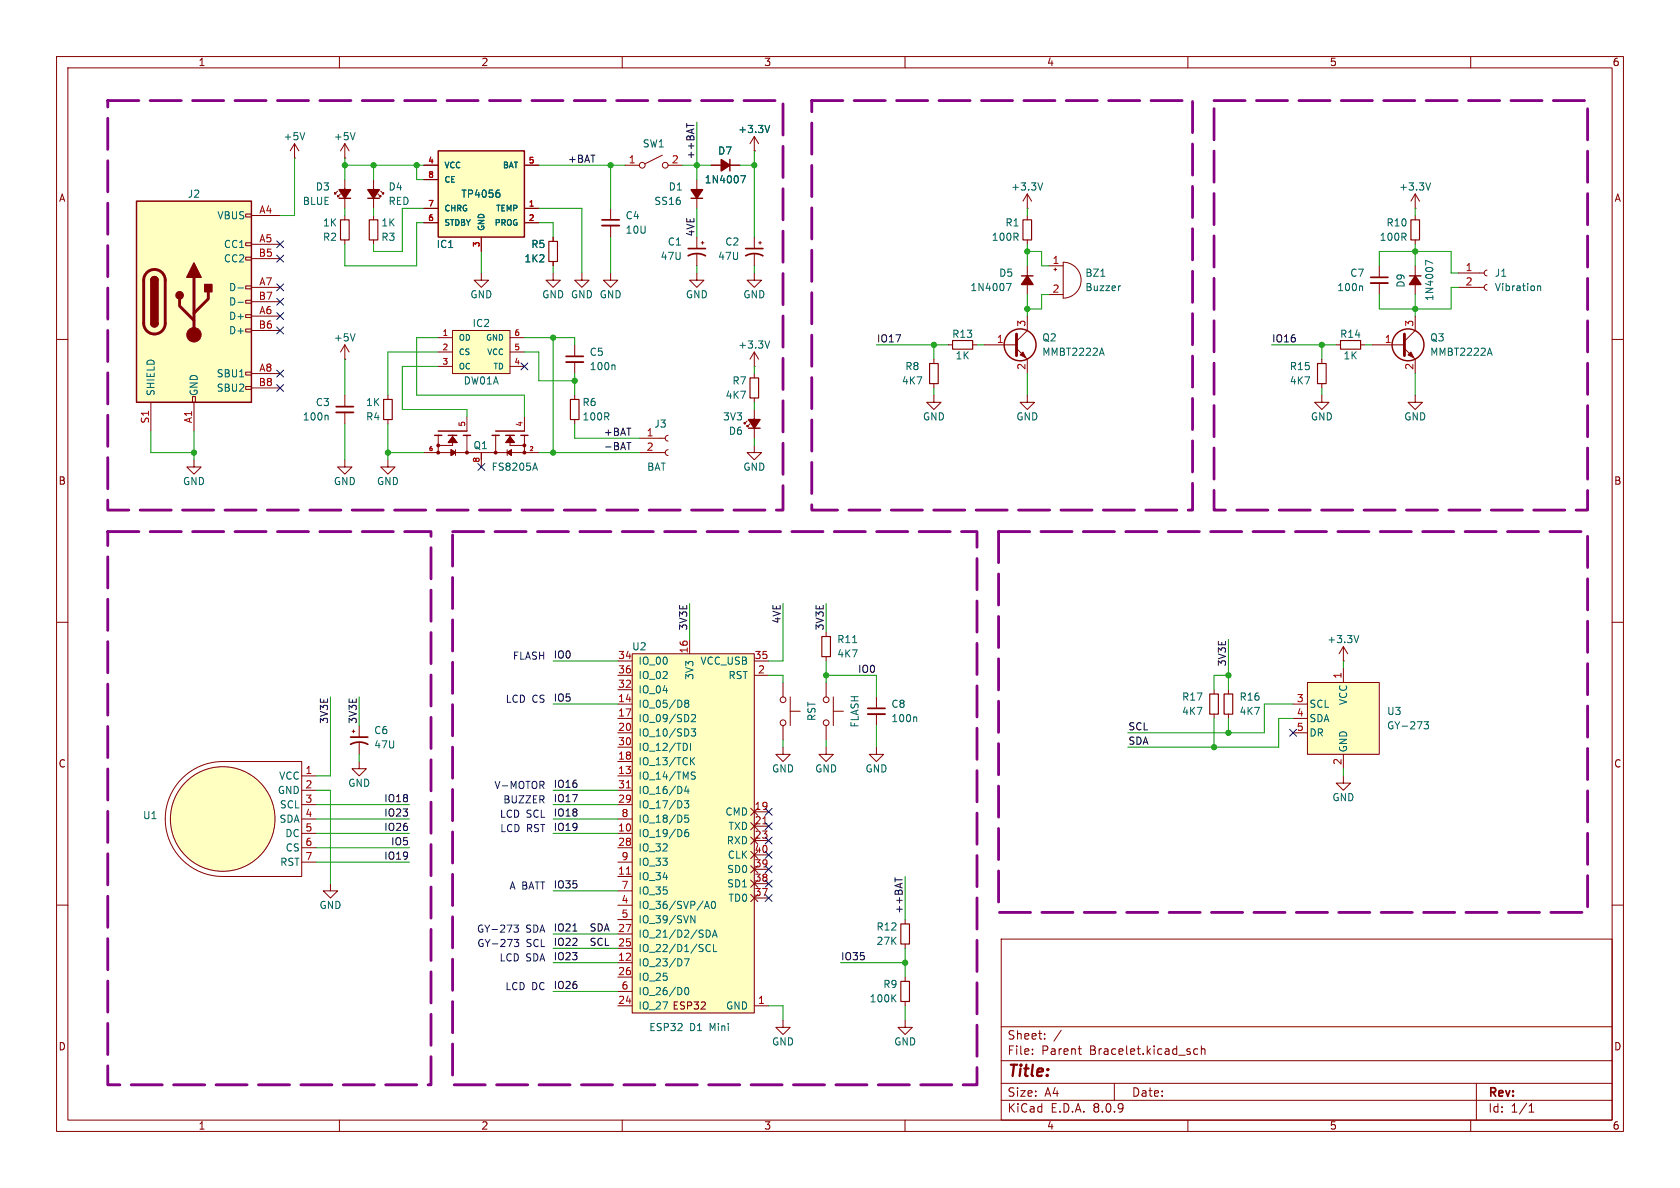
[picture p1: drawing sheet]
<svg xmlns="http://www.w3.org/2000/svg" width="297mm" height="210mm" viewBox="0 0 297 210" stroke-linecap="round" stroke-linejoin="round" font-family="sans-serif">
<g fill="none" stroke="#840000" stroke-width=".18">
<path d="M10 10h277v190h-277zM12 12h273v186h-273zM60 10v2M110 10v2M160 10v2M210 10v2M260 10v2M59.7 33.8l-.5 .5v-.3v.3h.2M60.2 34.3l-.5 .5v-.3v.3h.2M61 31.8v5M66 31.8v5M66.8 34.3l.5 .5v-.3v.3h-.2"/>
<path d="M67.3 33.8l.5 .5v-.3v.3h-.2M97.8 48.3v1.2h1.3l-1.3 1.3-1.3-1.3h1.3M97.8 41.9v.8M97.8 46.2v.8M123.2 41.9v2M123.2 45v2M124 42.9h.5M124.2 42.7v.5M10 60h2M61 63.5h.1M61 61l-.8 1.2M61 61v2.5"/>
<path d="M61 61l.7 1.2M132.1 74.4l-.5 .5v-.2v.2h.2M132.6 74.9l-.5 .5v-.2v.2h.2M133.3 78.7v1.3h1.3l-1.3 1.3-1.2-1.3h1.2M133.3 66v.8M133.3 70.4v.7M133.3 72.4v5.1M165.1 69.9v1.2h-1.3l1.3 1.3 1.3-1.3h-1.3M181.6 69.9v1.2h-1.3l1.3 1.3 1.3-1.3h-1.3M285 60h2M61 81.3v1.3h1.2l-1.2 1.2-1.3-1.2h1.3M10 110h2"/>
<path d="M285 110h2M10 160h2M160 162.6v.7M160 166.9v.7M160 172.7v.8M160 177v.8M177 166h108v32h-108zM285 160h2M60 198v2M110 198v2M160 198v2M177 194.5h108"/>
<path d="M177 191.5h108M177 187.5h108M177 181.5h108M182.5 186.3v.1M182.5 185.5v.1M184.7 183.6v.1M184.7 182.8v.1M187.6 182.1l-1.3 2M190.6 185.4h.6M190.9 186.3l.3 .1M197 191.5v3M210 198v2"/>
<path d="M211.7 185.5l-.4-.1-.3 .3v.4l.2 .2h.5M212.4 185.5l.2-.1 .4 .1v.9M212.4 184.9v1.5M260 198v2M261 191.5v6.5M270.3 196.6h.9M270.3 195.5l.4-.4v1.5"/>
</g>
<path d="M97 42.7h1.6v3.5h-1.6zM132.6 66.8h1.5v3.6h-1.5zM159.3 173.5h1.5v3.5h-1.5zM159.3 163.3h1.5v3.6h-1.5z" fill="none" stroke="#840000" stroke-width=".2"/>
<path d="M62.8 59l-.4 1.3M157.9 176.4l.5 .7M158.4 175.8l-.7 .8" fill="none" stroke="#006464" stroke-width=".18"/>
<path d="M121.7 45.2a3.2 3.2 0 0 1 3 0M121.7 43.9h3" fill="none" stroke="#840000" stroke-width=".3"/>
<path d="M59.9 35.1h2.1M65 35.1h2.1M132.3 75.7h2.1" fill="none" stroke="#840000" stroke-width=".25"/>
<g fill="#840000" stroke="#840000" stroke-width=".25">
<path d="M65 33.5h2.1l-1.1 1.6z"/>
<path d="M132.3 74.2h2.1l-1.1 1.5z"/>
<path d="M59.9 33.5h2.1l-1 1.6z"/>
</g>
<path d="M111.8 115.6h21.5v63.5h-21.5z" fill="#ffffc2"/>
<g fill="none" stroke="#840000" stroke-width=".18">
<path d="M113 77.5h4.6M118.1 79.5l-.3 .2-.2 .3 .2 .4 .3 .1M118.1 77l-.3 .1-.2 .4 .2 .3 .3 .2M68.6 81.3v1.3h-1.3l1.3 1.2 1.2-1.2h-1.2M113 80h4.6M109.2 119.4h2.6M109.2 116.8h2.6M111.8 115.6h21.5v63.5h-21.5zM121.9 113v2.6M133.3 119.4h2.6M133.3 116.8h2.6M32.2 137.6a10.2 10.2 0 0 1 7.2-3h13.9v20.3h-13.9a10.2 10.2 0 0 1-9.4-6.2 10.2 10.2 0 0 1 2.2-11.1z"/>
<path d="M53.3 137.2h2.6M53.3 139.7h2.6M109.2 137.2h2.6M109.2 124.5h2.6M109.2 127h2.6M109.2 134.6h2.6M109.2 129.5h2.6M109.2 132.1h2.6M109.2 139.7h2.6M109.2 121.9h2.6M53.3 147.3h2.6M53.3 149.9h2.6"/>
<path d="M53.3 142.2h2.6M53.3 144.8h2.6M53.3 152.4h2.6M58.4 156.2v1.3h1.3l-1.3 1.3-1.3-1.3h1.3M109.2 147.3h2.6M109.2 154.9h2.6M109.2 149.9h2.6M109.2 142.2h2.6M109.2 157.5h2.6M109.2 144.8h2.6M109.2 152.4h2.6M132.7 142.9l1.3 1.2"/>
<path d="M132.7 145.4l1.3 1.3M132.7 148l1.3 1.2M132.7 158.1l1.3 1.3M132.7 155.6l1.3 1.2M132.7 153l1.3 1.3M132.7 150.5l1.3 1.3M133.3 143.5h2.6M133.3 146.1h2.6M133.3 148.6h2.6M133.3 158.8h2.6M133.3 156.2h2.6M133.3 153.7h2.6"/>
<path d="M133.3 151.1h2.6M134 142.9l-1.3 1.2M134 145.4l-1.3 1.3M134 148l-1.3 1.2M134 158.1l-1.3 1.3M134 155.6l-1.3 1.2M134 153l-1.3 1.3M134 150.5l-1.3 1.3M109.2 177.8h2.6M109.2 160h2.6M109.2 162.6h2.6M109.2 170.2h2.6"/>
<path d="M109.2 167.6h2.6M109.2 172.7h2.6M109.2 165.1h2.6M109.2 175.3h2.6M133.3 177.8h2.6"/>
<circle cx="39.4" cy="144.8" r="9.2"/>
</g>
<g fill="none" stroke="#006464" stroke-width=".18">
<path d="M121.3 131.5l.2 .4-.2 .7M121.3 124.3l-.3-.2 .3-.3h.2l.3 .2-.3 .3M121.3 124.3l-.3 .3 .1 .3 .2 .1h.3l.2-.2v-.2l-.3-.3M121.3 124.3h.2M121.3 138.9l-.3 1h.8M121.6 139.4v.9M122.1 131.4v1.3M122.2 128.8h.8l-.4 .5 .3 .2v.5l-.2 .1-.5-.1M122.2 126.4l.5-.1 .3 .4-.8 .9h.8M122.2 134.5l.6 .7M122.3 137l.5 .2 .1 .3-.2 .2h-.5M122.3 136.5h.6"/>
<path d="M122.8 133.9l-.7 .8M121 141.5h.8l-.5 .5 .4 .2v.5l-.2 .1-.5-.1M121.6 146.6l-.3 .1a.86 .86 0 0 0 0 1.2l.4-.1 .1-.4-.3-.3h-.2l-.3 .3M121.7 144.1h-.6l-.1 .6 .2-.1h.4l.2 .2-.1 .4-.2 .2-.5-.2M125.9 159.5l.2-.2a.68 .68 0 0 1 .4 .7 .68 .68 0 0 1-.4 .6l-.2-.1-.1-.4zM121 169.5h.8l-.5 1.3M121.2 174.6h.1a.68 .68 0 0 1 .5 .6 .68 .68 0 0 1-.5 .6 .84 .84 0 0 1-.1-1.2zM122.1 161.9l.8 1.2v-1.2M124.5 160.6l.5-1.3 .4 1.3M124.7 160.2h.6M124.9 167.9l.3 .3 .4-.1M124.9 164.4a.64 .64 0 0 1 .7 .6 .64 .64 0 0 1-.7 .7"/>
<path d="M125.6 167.1l-.4-.2-.3 .4M125.9 165.7l.5-1.3 .4 1.3M126.1 165.3h.6M126.1 166.9v1.3h.6"/>
</g>
<path d="M110.7 139.3h.8M110.7 154.5h.8M134.9 145.6h.7" fill="none" stroke="#a90000" stroke-width=".18"/>
<circle cx="39.4" cy="144.8" r="9.2" fill="#ffffc2" stroke="#ffffc2" stroke-width=".18"/>
<path d="M24.1 35.6h20.3v35.5h-20.3z" fill="#ffffc2"/>
<g fill="none" stroke="#840000" stroke-width=".18">
<path d="M43.4 37.8h1v.6h-1zM44.4 38.1h5.1M52.1 27.9h.1M52.1 25.4l-.8 1.3M52.1 25.4v2.5M52.1 25.4l.7 1.3M133.3 26.7h.1M133.3 24.1l-.7 1.3M133.3 24.1v2.6M133.3 24.1l.8 1.3M43.4 58.2h1v.5h-1zM43.4 55.6h1v.5h-1z"/>
<path d="M43.4 53.1h1v.5h-1zM43.4 50.5h1v.6h-1zM43.4 45.5h1v.5h-1zM43.4 42.9h1v.5h-1zM44.4 43.2h5.1M44.4 55.9h5.1M44.4 50.8h5.1M44.4 45.7h5.1M44.4 58.4h5.1M44.4 53.3h5.1M26.7 71.1v5.1M34 70.1h.5v1h-.5z"/>
<path d="M34.3 71.1v5.1M43.4 68.3h1v.5h-1zM43.4 65.8h1v.5h-1zM44.4 66h5.1M44.4 68.6h5.1M63.5 134.6v1.3h-1.3l1.3 1.3 1.3-1.3h-1.3"/>
</g>
<path d="M24.1 35.6h20.3v35.5h-20.3zM26.7 57.2a.64 .64 0 0 0 .6 .6 .64 .64 0 0 0 .6-.6M26.7 49.5a.64 .64 0 0 1 .6-.6 .64 .64 0 0 1 .6 .6" fill="none" stroke="#840000" stroke-width=".25"/>
<path d="M26 48.2a1.9 1.9 0 0 1 2-.4 1.9 1.9 0 0 1 1.2 1.7v7.7a1.91 1.91 0 0 1-1.9 1.8 1.91 1.91 0 0 1-1.9-1.8v-7.8l.2-.7zM31.7 52.8v1.3l2.6 2.5M34.3 49v10.2M36.8 51.6v1.2l-2.5 2.6" fill="none" stroke="#840000" stroke-width=".51"/>
<g fill="#840000" stroke="#840000" stroke-width=".25">
<path d="M26.7 57.2h1.2a.64 .64 0 0 1-.6 .6 .64 .64 0 0 1-.6-.6z"/>
<path d="M26.7 49.5h1.2v7.7h-1.2z"/>
<path d="M26.9 49.1a.64 .64 0 0 1 .6-.2 .64 .64 0 0 1 .4 .6h-1.2z"/>
<path d="M34.3 46.5l1.3 2.5h-2.6z"/>
<path d="M36.2 50.3h1.3v1.3h-1.3z"/>
<circle cx="31.7" cy="52.2" r=".63"/>
</g>
<circle cx="34.3" cy="59.2" r="1.27" fill="#840000" stroke="#840000" stroke-width=".18"/>
<path d="M53.9 23.4l-.4 1.3M136.1 22.2l-.5 1.2M42.1 50.9h.9M42.1 53.4h.9" fill="none" stroke="#006464" stroke-width=".18"/>
<g fill="#ffffc2">
<path d="M79.8 79.5l.7 .5-.7 .5z"/>
<path d="M80 77.2l.8 1h-1.6z"/>
</g>
<g fill="none" stroke="#840000" stroke-width=".18">
<path d="M61 38.1v.8M66 38.1v.8M123.2 31.8v5M61 42.4v.8M66 42.4v.8M107.9 48.3v1.2h1.3l-1.3 1.3-1.2-1.3h1.2M123.2 48.3v1.2h1.3l-1.3 1.3-1.3-1.3h1.3M133.3 48.3v1.2h1.3l-1.3 1.3-1.2-1.3h1.2M133.3 41.9v2M133.3 45v2M134.1 42.9h.5M134.4 42.7v.5"/>
<path d="M61 69.9v2M61 72.9v2M68.6 69.9v.7M68.6 74.2v.7M77.5 77v3M79.8 79.5l.7 .5-.7 .5zM80 77.2l.8 1h-1.6zM80 77v1.7h-2.5M80.5 79.5v1M82.5 73.7v2.5M82.5 77v3M87.6 77v3"/>
<path d="M89.7 79.5v1M90.2 77.2l.7 1h-1.5zM90.2 77v1.7h2.5M90.2 77.2l.7 1M92.7 73.7v2.5M92.7 77v3M101.6 61v2M101.6 64v2M101.6 69.9v.7M101.6 74.2v.7M133.3 64.8h.1M133.3 62.2l-.7 1.3"/>
<path d="M133.3 62.2v2.6M133.3 62.2l.8 1.3M74.9 80h20.3M85.1 80v2.6M89.7 80l.7-.5v1zM146 111.8v.7M146 116.1v.7M62.2 129.3h.5M62.5 129v.5M63.5 128.3v2M63.5 131.3v2.1M138.4 180.3v1.3h-1.2l1.2 1.3 1.3-1.3h-1.3"/>
<path d="M160 180.3v1.3h-1.3l1.3 1.3 1.3-1.3h-1.3"/>
</g>
<path d="M122.2 35.1h2M76.8 77h1.3M77.5 76.2h5M79.2 77h1.6M81.9 77h1.3M87 77h1.3M87.6 76.2h5.1M89.4 77h1.5M92.1 77h1.2" fill="none" stroke="#840000" stroke-width=".25"/>
<g fill="#840000" stroke="#840000" stroke-width=".18">
<path d="M90.2 77.2l.7 1h-1.5z"/>
<path d="M89.7 80l.7-.5v1z"/>
<path d="M79.8 79.5l.7 .5-.7 .5z"/>
<path d="M80 77.2l.8 1h-1.6z"/>
<circle cx="82.5" cy="80" r=".25"/>
<circle cx="92.7" cy="80" r=".25"/>
<circle cx="92.7" cy="78.7" r=".25"/>
<circle cx="87.6" cy="80" r=".25"/>
<circle cx="77.5" cy="80" r=".25"/>
<circle cx="77.5" cy="78.7" r=".25"/>
</g>
<path d="M57.8 73.4l.2 .2v.6M108.5 64.5l.2 .2v.7M136.1 60.3l-.5 1.2M94.3 82.8h.6M94.6 81.9l.4 1.2M150.7 113.6h.8" fill="none" stroke="#006464" stroke-width=".18"/>
<path d="M131.8 45.2a3.2 3.2 0 0 1 3.1 0M131.8 43.9h3.1M59.4 71.9h3.1M100.1 63h3M62 131.6a3.2 3.2 0 0 1 3 0M62 130.3h3" fill="none" stroke="#840000" stroke-width=".3"/>
<path d="M60.2 38.9h1.5v3.5h-1.5zM65.3 38.9h1.5v3.5h-1.5zM67.8 70.6h1.5v3.6h-1.5zM100.8 70.6h1.6v3.6h-1.6zM145.3 112.5h1.5v3.6h-1.5z" fill="none" stroke="#840000" stroke-width=".2"/>
<path d="M59.4 72.9h3.1M100.1 64h3" fill="none" stroke="#840000" stroke-width=".33"/>
<path d="M122.2 33.5h2l-1 1.6z" fill="#840000" stroke="#840000" stroke-width=".25"/>
<path d="M80 58.4h10.2v7.6h-10.2z" fill="#ffffc2"/>
<path d="M77.5 59.7h2.5M80 58.4h10.2v7.6h-10.2zM85.1 48.3v1.2h1.3l-1.3 1.3-1.3-1.3h1.3M90.2 59.7h2.5M102.9 48.3v1.2h1.2l-1.2 1.3-1.3-1.3h1.3M77.5 62.2h2.5M77.5 64.8h2.5M90.2 62.2h2.5M90.2 64.8h2.5" fill="none" stroke="#840000" stroke-width=".18"/>
<path d="M77.5 26.7h15.2v15.2h-15.2z" fill="#ffffc2"/>
<g fill="none" stroke="#840000" stroke-width=".25">
<path d="M77.5 26.7h15.2v15.2h-15.2zM129 28.2v2M180.6 48.8h2M249.2 48.8h2"/>
<circle cx="180.3" cy="61" r="2.82"/>
<circle cx="248.9" cy="61" r="2.82"/>
</g>
<g fill="none" stroke="#840000" stroke-width=".18">
<path d="M61 27.9h.1M61 25.4l-.8 1.3M61 25.4v2.5M61 25.4l.7 1.3M74.9 36.8h2.6M74.9 39.4h2.6M74.9 29.2h2.6M74.9 31.8h2.6M92.7 36.8h2.5M92.7 39.4h2.5M92.7 29.2h2.5M107.9 36.8v2.1"/>
<path d="M107.9 39.9v2M110.5 29.2h2.5M117.1 27.4l-3.1 1.6M118.1 29.2h2.5M125.7 29.2h5.1M181.6 36.8h.1M181.6 34.3l-.8 1.3M181.6 34.3v2.5M181.6 38.1v.8M181.6 34.3l.8 1.3M250.2 36.8h.1M250.2 34.3l-.8 1.3"/>
<path d="M250.2 34.3v2.5M250.2 38.1v.8M250.2 34.3l.8 1.3M85.1 41.9v2.6M181.6 42.4v.8M181.6 47v5.1M181.6 55.9v2.5l-1.9 1.9M185.4 47h2.6M185.4 52.1h2.6M186.3 47.6h.5M186.6 47.4v.5M188 46.4a3.2 3.2 0 0 1 3.1 3.1 3.2 3.2 0 0 1-3.1 3.2z"/>
<path d="M243.8 47v2M243.8 50v2.1M250.2 42.4v.8M250.2 47v5.1M250.2 55.9v2.5l-1.9 1.9M257.8 50.8h4.6M257.8 48.3h4.6M262.9 50.3l-.4 .1-.1 .4 .1 .4 .4 .1M262.9 47.8l-.4 .1-.1 .4 .1 .3 .4 .2M165.1 63.5v.8M165.1 67.8v.8M167.6 61h.8"/>
<path d="M172 61h.7M174 61h5.7M179.7 61.6l1.9 1.9v2.5M233.7 69.9v1.2h-1.3l1.3 1.3 1.2-1.3h-1.2M233.7 63.5v.8M233.7 67.8v.8M236.2 61h.8M240.5 61h.8M242.6 61h5.7M248.3 61.6l1.9 1.9v2.5M250.2 69.9v1.2h-1.3l1.3 1.3 1.3-1.3h-1.3M34.3 81.3v1.3h1.3l-1.3 1.2-1.3-1.2h1.3"/>
<path d="M237.5 116.8h.1M237.5 114.3l-.8 1.3M237.5 114.3v2.5M237.5 114.3l.8 1.3M138.4 132.1v1.3h-1.2l1.2 1.2 1.3-1.2h-1.3M138.4 120.7v2.5M138.4 128.3v2.5M139.7 125.7h1.8M139.7 123.2v5.1M146 132.1v1.3h-1.2l1.2 1.2 1.3-1.2h-1.3M146 120.7v2.5M146 128.3v2.5"/>
<path d="M147.3 125.7h1.8M147.3 123.2v5.1M154.9 132.1v1.3h-1.2l1.2 1.2 1.3-1.2h-1.3M154.9 123.2v2M154.9 126.2v2.1M214.6 121.9v.8M214.6 126.2v.8M217.2 121.9v.8M217.2 126.2v.8M237.5 137.2v1.2h-1.3l1.3 1.3 1.3-1.3h-1.3"/>
<circle cx="113.5" cy="29.2" r=".51"/>
<circle cx="117.6" cy="29.2" r=".51"/>
<circle cx="138.4" cy="123.7" r=".51"/>
<circle cx="138.4" cy="127.8" r=".51"/>
<circle cx="146.1" cy="123.7" r=".51"/>
<circle cx="146.1" cy="127.8" r=".51"/>
</g>
<g fill="none" stroke="#006464" stroke-width=".18">
<path d="M62.8 23.4l-.4 1.3M88 33.6h.3M88.1 34.1l.3 .2v.3l-.3 .3M130.9 31.1h.9l-.6 1.2M184.3 32.3l-.4 1.3M252.9 32.3l-.4 1.3M177.9 50.1h.9l-.6 1.3M194.6 48.8h.7M198.1 50.5l-.2 .1M240.7 50.5l.2 .2v.7M253.3 46.6l-1.3-.6v.9M271.8 50.7l.2-.2 .3 .1 .1 .8"/>
<path d="M271.8 50.5v.9M194.5 62.4h.6M194.8 61.5l.4 1.3M263.1 62.4h.6M263.4 61.5l.4 1.3M240.2 112.3l-.4 1.3M161.9 126.7l.2 .2v.7"/>
</g>
<g fill="#840000" stroke="#840000" stroke-width=".25">
<path d="M127.5 28.2l1.5 1-1.5 1z"/>
<path d="M181.6 48.8l1 1.5h-2z"/>
<path d="M250.2 48.8l1 1.5h-2z"/>
</g>
<path d="M106.4 39.9h3.1M242.3 50h3.1M153.4 126.2h3.1" fill="none" stroke="#840000" stroke-width=".33"/>
<path d="M106.4 38.9h3.1M242.3 49h3.1M153.4 125.2h3.1" fill="none" stroke="#840000" stroke-width=".3"/>
<path d="M180.8 38.9h1.6v3.5h-1.6zM249.4 38.9h1.6v3.5h-1.6zM164.3 64.3h1.6v3.5h-1.6zM168.4 60.2h3.6v1.5h-3.6zM232.9 64.3h1.5v3.5h-1.5zM237 60.2h3.5v1.5h-3.5zM213.9 122.7h1.5v3.5h-1.5zM216.4 122.7h1.5v3.5h-1.5z" fill="none" stroke="#840000" stroke-width=".2"/>
<path d="M179.7 59.1v3.8M248.3 59.1v3.8" fill="none" stroke="#840000" stroke-width=".51"/>
<g fill="#840000" stroke="#840000" stroke-width=".18">
<path d="M180.3 62.7l.5-.5 .6 1z"/>
<path d="M248.9 62.7l.5-.5 .5 1z"/>
</g>
<path d="M231.1 120.7h12.7v12.7h-12.7z" fill="#ffffc2"/>
<g fill="none" stroke="#840000" stroke-width=".18">
<path d="M74.9 36.8h2.6M74.9 39.4h2.6M74.9 29.2h2.6M74.9 31.8h2.6M92.7 36.8h2.5M92.7 39.4h2.5M92.7 29.2h2.5M125.7 29.2h1.8M129 29.2h1.8M133.3 26.7h.1M85.1 41.9v2.6M97.8 41.9v.8"/>
<path d="M97.8 46.2v.8M237.5 118.1v2.6M228.6 124.5h2.5M228.6 127h2.5M228.6 129.5h2.5M231.1 120.7h12.7v12.7h-12.7zM237.5 133.4v2.5"/>
</g>
<path d="M88 33.6h.3M88.1 34.1l.3 .2v.3l-.3 .3M130.9 31.1h.9l-.6 1.2M136.1 22.2l-.5 1.2M251.8 127.6h.7l-.4 .5 .4 .1v.5l-.2 .1-.5-.1" fill="none" stroke="#006464" stroke-width=".18"/>
<path d="M121.4 21.8v.7M110.8 78.2h.7M158.2 155.2v.7M101.3 164.6h.7" fill="none" stroke="#0f0f0f" stroke-width=".18"/>
<path d="M90.9 163.5h.7l-.4 .5 .4 .1v.6l-.2 .1-.5-.1M90.9 166.1h.8l-.4 .4 .3 .2v.5l-.1 .1-.6-.1" fill="none" stroke="#0000c2" stroke-width=".18"/>
<path d="M19 17.8h119.4v72.4h-119.4zM143.5 17.8h67.3v72.4h-67.3zM214.6 17.8h66.1v72.4h-66.1zM19 94h57.2v97.8h-57.2zM80 94h92.7v97.8h-92.7zM176.5 94h104.2v67.3h-104.2z" fill="none" stroke="#840084" stroke-width=".5" stroke-dasharray="5.5 2"/>
<g fill="none" stroke="#009600" stroke-width=".18">
<path d="M52.1 27.9v10.2h-2.6M61 29.2h13.9M61 27.9v3.9M61 36.8v1.3M66 29.2v2.6M66 36.8v1.3M73.7 29.2v2.6h1.2M74.9 39.4h-1.2v7.6h-12.7v-3.8M74.9 36.8h-3.8v7.7h-5.1v-1.3M95.2 39.4h2.6v2.5M95.2 29.2h15.3M95.2 36.8h7.7v11.5"/>
<path d="M107.9 29.2v7.6M120.6 29.2h5.1M123.2 21.6v10.2M123.2 36.8v5.1M130.8 29.2h2.5M133.3 26.7v15.2M181.6 36.8v1.3M250.2 36.8v1.3M77.5 59.7h-3.8v10.2h19v3.8M85.1 44.5v3.8M92.7 59.7h8.9v1.3M97.8 47v1.3"/>
<path d="M97.8 59.7v20.3M107.9 41.9v6.4M123.2 47v1.3M133.3 47v1.3M181.6 44.5h2.5v2.5h1.3M181.6 43.2v3.8M181.6 52.1v3.8M185.4 52.1h-1.3v2.5h-2.5M243.8 47v-2.5h12.7v3.8h1.3M250.2 43.2v3.8M250.2 52.1v3.8M257.8 50.8h-1.3v3.8h-12.7v-2.5"/>
<path d="M26.7 76.2v3.8h7.6M34.3 76.2v5.1M61 63.5v6.4M61 74.9v6.4M68.6 74.9v6.4M77.5 62.2h-8.9v7.7M77.5 64.8h-6.4v7.6h11.4v1.3M92.7 62.2h2.5v5.1h6.4M101.6 66v3.9M101.6 74.9v2.6h11.4M133.3 64.8v1.2M133.3 71.1v1.3"/>
<path d="M133.3 77.5v1.2M154.9 61h12.7M165.1 61v2.5M165.1 68.6v1.3M172.7 61h1.3M181.6 66v3.9M224.8 61h11.4M233.7 61v2.5M233.7 68.6v1.3M241.3 61h1.3M250.2 66v3.9M68.6 80h6.3"/>
<path d="M95.2 80h17.8M97.8 116.8h11.4M121.9 106.7v6.3M135.9 119.4h2.5v1.3M138.4 106.7v10.1h-2.5M146 119.4h8.9v3.8M146 106.7v5.1M146 116.8v3.9M217.2 119.4h-2.6v2.5M217.2 113v8.9M237.5 116.8v1.3M55.9 139.7h2.5v16.5"/>
<path d="M58.4 123.2v14h-2.5M63.5 123.2v5.1M63.5 133.4v1.2M97.8 139.7h11.4M97.8 124.5h11.4M138.4 130.8v1.3M146 130.8v1.3M154.9 128.3v3.8M214.6 127v5.1M217.2 127v2.5M228.6 124.5h-5.1v5h-24.1M228.6 127h-2.5v5.1h-26.7"/>
<path d="M237.5 135.9v1.3M55.9 144.8h16.5M55.9 147.3h16.5M55.9 142.2h16.5M55.9 152.4h16.5M55.9 149.9h16.5M97.8 157.5h11.4M97.8 144.8h11.4M97.8 147.3h11.4M97.8 142.2h11.4M160 154.9v7.7M97.8 165.1h11.4"/>
<path d="M97.8 167.6h11.4M97.8 175.3h11.4M97.8 170.2h11.4M135.9 177.8h2.5v2.5M148.6 170.2h11.4M160 167.6v5.1M160 177.8v2.5"/>
</g>
<g fill="none" stroke="#000084" stroke-width=".18">
<path d="M48.9 55.3l1.2 1.2M48.9 45.1l1.2 1.2M48.9 42.6l1.2 1.2M48.9 52.7l1.2 1.2M48.9 50.2l1.2 1.2M48.9 57.8l1.2 1.2M50.1 55.3l-1.2 1.2M50.1 45.1l-1.2 1.2M50.1 42.6l-1.2 1.2M50.1 52.7l-1.2 1.2M50.1 50.2l-1.2 1.2M50.1 57.8l-1.2 1.2"/>
<path d="M48.9 65.4l1.2 1.2M48.9 68l1.2 1.2M50.1 65.4l-1.2 1.2M50.1 68l-1.2 1.2M92.1 64.2l1.2 1.2M93.3 64.2l-1.2 1.2M84.5 81.9l1.2 1.3M85.7 81.9l-1.2 1.3M228 128.9l1.2 1.2M229.2 128.9l-1.2 1.2M135.3 155.6l1.2 1.2M135.3 158.1l1.2 1.3"/>
<path d="M135.3 153.1l1.2 1.2M135.3 148l1.2 1.2M135.3 142.9l1.2 1.2M135.3 145.4l1.2 1.3M135.3 150.5l1.2 1.2M136.5 155.6l-1.2 1.2M136.5 158.1l-1.2 1.3M136.5 153.1l-1.2 1.2M136.5 148l-1.2 1.2M136.5 142.9l-1.2 1.2M136.5 145.4l-1.2 1.3M136.5 150.5l-1.2 1.2"/>
</g>
<g fill="#009600" stroke="#009600" stroke-width=".18">
<circle cx="34.3" cy="80" r=".46"/>
<circle cx="68.6" cy="80" r=".46"/>
<circle cx="107.9" cy="29.2" r=".46"/>
<circle cx="97.8" cy="59.7" r=".46"/>
<circle cx="101.6" cy="67.3" r=".46"/>
<circle cx="73.7" cy="29.2" r=".46"/>
<circle cx="66" cy="29.2" r=".46"/>
<circle cx="61" cy="29.2" r=".46"/>
<circle cx="97.8" cy="80" r=".46"/>
<circle cx="123.2" cy="29.2" r=".46"/>
<circle cx="133.3" cy="29.2" r=".46"/>
<circle cx="160" cy="170.2" r=".46"/>
<circle cx="181.6" cy="44.5" r=".46"/>
<circle cx="181.6" cy="54.6" r=".46"/>
<circle cx="165.1" cy="61" r=".46"/>
<circle cx="146" cy="119.4" r=".46"/>
<circle cx="233.7" cy="61" r=".46"/>
<circle cx="250.2" cy="44.5" r=".46"/>
<circle cx="250.2" cy="54.6" r=".46"/>
<circle cx="214.6" cy="132.1" r=".46"/>
<circle cx="217.2" cy="129.5" r=".46"/>
<circle cx="217.2" cy="119.4" r=".46"/>
</g>
<text font-size="2.8" fill="#840000" x="178" y="190.9">Title:</text>
<g font-size="2.1" fill="#840000">
<text x="178" y="184">Sheet:</text>
<text x="178" y="186.7">File:</text>
<text x="184.1" y="186.7">Parent</text>
<text x="192.7" y="186.7">Bracelet.kicad_sch</text>
<text x="178" y="196.9">KiCad</text>
<text x="178" y="194.1">Size:</text>
<text x="184.7" y="194.1">A4</text>
<text x="185.7" y="196.9">E.D.A.</text>
<text x="193.3" y="196.9">8.0.9</text>
<text x="200" y="194.1">Date:</text>
<text x="263" y="194.3">Rev:</text>
<text x="263" y="196.9">Id:</text>
<text x="267.1" y="196.9">1/1</text>
</g>
<g font-size="1.8" fill="#840000">
<text x="35" y="11.9">1</text>
<text x="85" y="11.9">2</text>
<text x="135" y="11.9">3</text>
<text x="185" y="11.9">4</text>
<text x="235" y="11.9">5</text>
<text x="285" y="11.9">6</text>
<text x="10.3" y="35.9">A</text>
<text x="285.3" y="35.9">A</text>
<text x="10.3" y="85.9">B</text>
<text x="285.3" y="85.9">B</text>
<text x="10.3" y="135.9">C</text>
<text x="285.3" y="135.9">C</text>
<text x="10.3" y="185.9">D</text>
<text x="285.3" y="185.9">D</text>
<text x="35" y="199.9">1</text>
<text x="85" y="199.9">2</text>
<text x="135" y="199.9">3</text>
<text x="185" y="199.9">4</text>
<text x="235" y="199.9">5</text>
<text x="285" y="199.9">6</text>
</g>
<g font-size="1.8" fill="#006464">
<text x="130.4" y="23.7">+3.3V</text>
<text x="50" y="25">+5V</text>
<text x="58.9" y="25">+5V</text>
<text x="113.5" y="26.3">SW1</text>
<text x="126.8" y="27.5">D7</text>
<text x="33.1" y="35.2">J2</text>
<text x="55.7" y="33.9">D3</text>
<text x="68.6" y="33.9">D4</text>
<text x="81.5" y="35.2">TP4056</text>
<text x="118.1" y="33.9">D1</text>
<text x="124.5" y="32.6">1N4007</text>
<text x="178.7" y="33.9">+3.3V</text>
<text x="247.2" y="33.9">+3.3V</text>
<text x="38.3" y="39">VBUS</text>
<text x="53.4" y="36.4">BLUE</text>
<text x="57" y="40.2">1K</text>
<text x="67.3" y="40.2">1K</text>
<text x="68.6" y="36.4">RED</text>
<text x="110.5" y="39">C4</text>
<text x="110.5" y="41.5">10U</text>
<text x="115.6" y="36.4">SS16</text>
<text x="177.6" y="40.2">R1</text>
<text x="245" y="40.2">R10</text>
<text x="39.5" y="44">CC1</text>
<text x="39.5" y="46.6">CC2</text>
<text x="57" y="42.8">R2</text>
<text x="67.3" y="42.8">R3</text>
<text x="77.1" y="44">IC1</text>
<text x="92.6" y="46.6">1K2</text>
<text x="93.8" y="44">R5</text>
<text x="116.7" y="46.2">47U</text>
<text x="118" y="43.6">C1</text>
<text x="126.8" y="46.2">47U</text>
<text x="128.1" y="43.6">C2</text>
<text x="175.2" y="42.8">100R</text>
<text x="243.8" y="42.8">100R</text>
<text x="40.4" y="51.7">D-</text>
<text x="83.1" y="52.9">GND</text>
<text x="95.8" y="52.9">GND GND GND</text>
<text x="121.2" y="52.9">GND</text>
<text x="131.3" y="52.9">GND</text>
<text x="171.5" y="51.7">1N4007</text>
<text x="176.5" y="49.1">D5</text>
<text x="191.8" y="49.1">BZ1</text>
<text x="191.8" y="51.7">Buzzer</text>
<text x="236.3" y="51.7">100n</text>
<text x="238.6" y="49.1">C7</text>
<text x="248.5" y="51" transform="rotate(-90 248.5 51)">D9</text>
<text x="253.6" y="53.3" transform="rotate(-90 253.6 53.3)">1N4007</text>
<text x="264.2" y="49.1">J1</text>
<text x="264.2" y="51.7">Vibration</text>
<text x="40.4" y="56.7">D+</text>
<text x="40.4" y="59.3">D+</text>
<text x="40.4" y="54.2">D-</text>
<text x="83.4" y="58">IC2</text>
<text x="168.2" y="59.9">R13</text>
<text x="236.8" y="59.9">R14</text>
<text x="58.9" y="60.6">+5V</text>
<text x="104.1" y="63.1">C5</text>
<text x="104.1" y="65.6">100n</text>
<text x="130.4" y="61.8">+3.3V</text>
<text x="159.9" y="65.6">R8</text>
<text x="168.8" y="63.7">1K</text>
<text x="184.2" y="60.6">Q2</text>
<text x="184.2" y="63.1">MMBT2222A</text>
<text x="227.9" y="65.6">R15</text>
<text x="237.4" y="63.7">1K</text>
<text x="252.7" y="60.6">Q3</text>
<text x="252.7" y="63.1">MMBT2222A</text>
<text x="27.5" y="70.1" transform="rotate(-90 27.5 70.1)">SHIELD</text>
<text x="35.2" y="70.1" transform="rotate(-90 35.2 70.1)">GND</text>
<text x="38.2" y="66.9">SBU1</text>
<text x="38.2" y="69.4">SBU2</text>
<text x="55.7" y="72">C3</text>
<text x="64.6" y="72">1K</text>
<text x="81.9" y="68.2">DW01A</text>
<text x="102.9" y="72">R6</text>
<text x="128.2" y="70.7">4K7</text>
<text x="129.4" y="68.2">R7</text>
<text x="159.3" y="68.2">4K7</text>
<text x="227.9" y="68.2">4K7</text>
<text x="53.4" y="74.5">100n</text>
<text x="64.6" y="74.5">R4</text>
<text x="102.9" y="74.5">100R</text>
<text x="115.6" y="75.8">J3</text>
<text x="127.7" y="74.5">3V3</text>
<text x="128.8" y="77.1">D6</text>
<text x="163.1" y="74.5">GND</text>
<text x="179.6" y="74.5">GND</text>
<text x="231.6" y="74.5">GND</text>
<text x="248.2" y="74.5">GND</text>
<text x="83.6" y="79.6">Q1</text>
<text x="86.8" y="83.4">FS8205A</text>
<text x="114.3" y="83.4">BAT</text>
<text x="131.3" y="83.4">GND</text>
<text x="32.3" y="86">GND</text>
<text x="58.9" y="86">GND</text>
<text x="66.5" y="86">GND</text>
<text x="147.9" y="113.9">R11</text>
<text x="234.5" y="113.9">+3.3V</text>
<text x="111.7" y="115.2">U2</text>
<text x="112.8" y="117.7">IO_00</text>
<text x="123.7" y="117.7">VCC_USB</text>
<text x="147.9" y="116.4">4K7</text>
<text x="112.8" y="125.3">IO_05/D8</text>
<text x="112.8" y="122.8">IO_04</text>
<text x="112.8" y="120.2">IO_02</text>
<text x="122.8" y="120.3" transform="rotate(-90 122.8 120.3)">3V3</text>
<text x="128.7" y="120.2">RST</text>
<text x="157.5" y="125.3">C8</text>
<text x="208.9" y="124.1">R17</text>
<text x="219" y="124.1">R16</text>
<text x="231.4" y="125.3">SCL</text>
<text x="238.4" y="124.7" transform="rotate(-90 238.4 124.7)">VCC</text>
<text x="66" y="130">C6</text>
<text x="112.8" y="127.9">IO_09/SD2</text>
<text x="112.8" y="130.4">IO_10/SD3</text>
<text x="144.4" y="127.6" transform="rotate(-90 144.4 127.6)">RST</text>
<text x="152" y="128.7" transform="rotate(-90 152 128.7)">FLASH</text>
<text x="157.5" y="127.9">100n</text>
<text x="208.9" y="126.6">4K7</text>
<text x="219" y="126.6">4K7</text>
<text x="231.4" y="127.9">SDA</text>
<text x="231.4" y="130.4">DR</text>
<text x="245.1" y="129.1">GY-273</text>
<text x="245.1" y="126.6">U3</text>
<text x="66" y="132.5">47U</text>
<text x="112.8" y="135.5">IO_13/TCK</text>
<text x="112.8" y="132.9">IO_12/TDI</text>
<text x="136.4" y="136.8">GND</text>
<text x="144" y="136.8">GND</text>
<text x="152.9" y="136.8">GND</text>
<text x="238.4" y="133.1" transform="rotate(-90 238.4 133.1)">GND</text>
<text x="49" y="140.6">GND</text>
<text x="49.3" y="138">VCC</text>
<text x="49.4" y="143.1">SCL</text>
<text x="61.5" y="139.3">GND</text>
<text x="112.8" y="138">IO_14/TMS</text>
<text x="112.8" y="143.1">IO_17/D3</text>
<text x="112.8" y="140.6">IO_16/D4</text>
<text x="235.5" y="141.8">GND</text>
<text x="25.2" y="145">U1</text>
<text x="49.3" y="145.6">SDA</text>
<text x="50.3" y="148.2">DC</text>
<text x="112.8" y="148.2">IO_19/D6</text>
<text x="112.8" y="145.6">IO_18/D5</text>
<text x="128.1" y="144.4">CMD</text>
<text x="128.4" y="149.5">RXD</text>
<text x="128.7" y="146.9">TXD</text>
<text x="49.4" y="153.3">RST</text>
<text x="50.4" y="150.7">CS</text>
<text x="112.8" y="155.8">IO_34</text>
<text x="112.8" y="150.7">IO_32</text>
<text x="112.8" y="153.3">IO_33</text>
<text x="128.4" y="154.5">SD0</text>
<text x="128.6" y="152">CLK</text>
<text x="56.4" y="160.9">GND</text>
<text x="112.8" y="160.9">IO_36/SVP/A0</text>
<text x="112.8" y="158.3">IO_35</text>
<text x="128.4" y="157.1">SD1</text>
<text x="128.7" y="159.6">TD0</text>
<text x="112.8" y="163.4">IO_39/SVN</text>
<text x="112.8" y="166">IO_21/D2/SDA</text>
<text x="154.8" y="164.7">R12</text>
<text x="154.8" y="167.2">27K</text>
<text x="112.8" y="171">IO_23/D7</text>
<text x="112.8" y="168.5">IO_22/D1/SCL</text>
<text x="112.8" y="173.6">IO_25</text>
<text x="112.8" y="178.7">IO_27 ESP32</text>
<text x="112.8" y="176.1">IO_26/D0</text>
<text x="128.3" y="178.7">GND</text>
<text x="153.6" y="177.4">100K</text>
<text x="156.1" y="174.9">R9</text>
<text x="114.7" y="182.5">ESP32</text>
<text x="121.9" y="182.5">D1</text>
<text x="125.6" y="182.5">Mini</text>
<text x="136.4" y="185">GND</text>
<text x="158" y="185">GND</text>
</g>
<g font-size="1.8" fill="#0f0f0f">
<text x="100.3" y="28.9">+BAT</text>
<text x="122.8" y="28.3" transform="rotate(-90 122.8 28.3)">++BAT</text>
<text x="122.8" y="41.9" transform="rotate(-90 122.8 41.9)">4VE</text>
<text x="154.9" y="60.6">IO17</text>
<text x="224.8" y="60.6">IO16</text>
<text x="106.7" y="77.1">+BAT</text>
<text x="106.7" y="79.7">-BAT</text>
<text x="121.6" y="111.5" transform="rotate(-90 121.6 111.5)">3V3E</text>
<text x="138.1" y="110.3" transform="rotate(-90 138.1 110.3)">4VE</text>
<text x="145.7" y="111.5" transform="rotate(-90 145.7 111.5)">3V3E</text>
<text x="97.8" y="116.5">IO0</text>
<text x="151.6" y="119">IO0</text>
<text x="216.8" y="117.9" transform="rotate(-90 216.8 117.9)">3V3E</text>
<text x="97.8" y="124.1">IO5</text>
<text x="58.1" y="128" transform="rotate(-90 58.1 128)">3V3E</text>
<text x="63.2" y="128" transform="rotate(-90 63.2 128)">3V3E</text>
<text x="199.4" y="129.2">SCL</text>
<text x="199.4" y="131.7">SDA</text>
<text x="67.8" y="141.9">IO18</text>
<text x="97.8" y="139.4">IO16</text>
<text x="97.8" y="141.9">IO17</text>
<text x="67.8" y="147">IO26</text>
<text x="67.8" y="144.4">IO23</text>
<text x="69" y="149.5">IO5</text>
<text x="97.8" y="144.4">IO18</text>
<text x="67.8" y="152.1">IO19</text>
<text x="159.7" y="161.6" transform="rotate(-90 159.7 161.6)">++BAT</text>
<text x="97.8" y="167.3">IO22</text>
<text x="104.1" y="167.3">SCL</text>
<text x="104.1" y="164.8">SDA</text>
<text x="148.6" y="169.8">IO35</text>
<text x="97.8" y="174.9">IO26</text>
</g>
<g font-size="1.8" fill="#a90000">
<text x="111.1" y="29">1</text>
<text x="118.7" y="29">2</text>
<text x="45.7" y="37.8">A4</text>
<text x="45.6" y="45.5">B5</text>
<text x="45.7" y="42.9">A5</text>
<text x="186" y="46.7">1</text>
<text x="45.6" y="53.1">B7</text>
<text x="45.7" y="50.5">A7</text>
<text x="186" y="51.8">2</text>
<text x="259" y="48">1</text>
<text x="259" y="50.5">2</text>
<text x="45.6" y="58.2">B6</text>
<text x="45.7" y="55.6">A6</text>
<text x="181.4" y="57.9" transform="rotate(-90 181.4 57.9)">3</text>
<text x="249.9" y="57.9" transform="rotate(-90 249.9 57.9)">3</text>
<text x="45.7" y="65.8">A8</text>
<text x="176.1" y="60.7">1</text>
<text x="181.4" y="65.5" transform="rotate(-90 181.4 65.5)">2</text>
<text x="244.7" y="60.7">1</text>
<text x="249.9" y="65.5" transform="rotate(-90 249.9 65.5)">2</text>
<text x="45.6" y="68.3">B8</text>
<text x="26.4" y="75" transform="rotate(-90 26.4 75)">S1</text>
<text x="34" y="74.9" transform="rotate(-90 34 74.9)">A1</text>
<text x="114.2" y="77.2">1</text>
<text x="114.2" y="79.8">2</text>
<text x="109.2" y="116.6">34</text>
<text x="109.2" y="119.1">36</text>
<text x="121.7" y="115.6" transform="rotate(-90 121.7 115.6)">16</text>
<text x="133.3" y="116.6">35</text>
<text x="133.9" y="119.1">2</text>
<text x="109.2" y="124.2">14</text>
<text x="109.2" y="121.7">32</text>
<text x="229.2" y="124.2">3</text>
<text x="237.2" y="120.1" transform="rotate(-90 237.2 120.1)">1</text>
<text x="109.2" y="126.7">17</text>
<text x="109.2" y="129.3">20</text>
<text x="109.2" y="131.8">30</text>
<text x="229.2" y="126.7">4</text>
<text x="229.2" y="129.3">5</text>
<text x="53.9" y="136.9">1</text>
<text x="109.2" y="136.9">13</text>
<text x="109.2" y="134.4">18</text>
<text x="237.2" y="135.3" transform="rotate(-90 237.2 135.3)">2</text>
<text x="53.9" y="139.4">2</text>
<text x="53.9" y="142">3</text>
<text x="109.2" y="142">29</text>
<text x="109.2" y="139.4">31</text>
<text x="133.3" y="143.3">19</text>
<text x="53.9" y="144.5">4</text>
<text x="53.9" y="147.1">5</text>
<text x="53.9" y="149.6">6</text>
<text x="109.2" y="147.1">10</text>
<text x="109.2" y="149.6">28</text>
<text x="109.8" y="144.5">8</text>
<text x="133.3" y="145.8">21</text>
<text x="133.3" y="148.3">23</text>
<text x="53.9" y="152.1">7</text>
<text x="109.2" y="154.7">11</text>
<text x="109.8" y="152.1">9</text>
<text x="133.3" y="156">38</text>
<text x="133.3" y="153.4">39</text>
<text x="133.3" y="150.9">40</text>
<text x="109.8" y="159.8">4</text>
<text x="109.8" y="157.2">7</text>
<text x="133.3" y="158.5">37</text>
<text x="109.2" y="167.4">25</text>
<text x="109.2" y="164.8">27</text>
<text x="109.8" y="162.3">5</text>
<text x="109.2" y="169.9">12</text>
<text x="109.2" y="172.5">26</text>
<text x="109.2" y="177.5">24</text>
<text x="109.8" y="175">6</text>
<text x="133.9" y="177.5">1</text>
</g>
<g font-size="1.8" fill="#0000c2">
<text x="90.6" y="116.8">FLASH</text>
<text x="89.3" y="124.4">LCD CS</text>
<text x="87.3" y="139.7">V-MOTOR</text>
<text x="88.9" y="142.2">BUZZER</text>
<text x="88.3" y="144.8">LCD SCL</text>
<text x="88.3" y="147.3">LCD RST IO19</text>
<text x="90" y="157.5">A BATT IO35</text>
<text x="84.2" y="165.1">GY-273</text>
<text x="84.3" y="167.6">GY-273</text>
<text x="93" y="165.1">SDA IO21</text>
<text x="93" y="167.6">SCL</text>
<text x="88.2" y="170.2">LCD SDA IO23</text>
<text x="89.2" y="175.2">LCD DC</text>
</g>
<g font-size="1.4" fill="#a90000">
<text x="75.6" y="29">4</text>
<text x="93.4" y="29">5</text>
<text x="75.6" y="31.5">8</text>
<text x="75.6" y="39.1">6</text>
<text x="75.6" y="36.6">7</text>
<text x="93.4" y="36.6">1</text>
<text x="93.4" y="39.1">2</text>
<text x="84.8" y="43.8" transform="rotate(-90 84.8 43.8)">3</text>
<text x="78.1" y="59.4">1</text>
<text x="90.8" y="59.4">6</text>
<text x="78.1" y="62">2</text>
<text x="78.1" y="64.5">3</text>
<text x="90.8" y="64.5">4</text>
<text x="90.8" y="62">5</text>
<text x="82.3" y="75.5" transform="rotate(-90 82.3 75.5)">5</text>
<text x="92.5" y="75.5" transform="rotate(-90 92.5 75.5)">4</text>
<text x="84.8" y="81.9" transform="rotate(-90 84.8 81.9)">8</text>
</g>
<g font-size="1.4" fill="#006464">
<text x="78.5" y="29.9">VCC</text>
<text x="88.8" y="29.9">BAT</text>
<text x="78.5" y="32.5">CE</text>
<text x="78.5" y="40.1">STDBY</text>
<text x="78.5" y="37.6">CHRG</text>
<text x="85.8" y="40.9" transform="rotate(-90 85.8 40.9)">GND</text>
<text x="87.3" y="40.1">PROG</text>
<text x="87.6" y="37.6">TEMP</text>
<text x="81" y="60.4">OD</text>
<text x="81" y="63">CS</text>
<text x="81" y="65.5">OC</text>
<text x="85.8" y="60.4">GND</text>
<text x="86" y="63">VCC</text>
<text x="87.1" y="65.5">TD</text>
</g>
<g font-size="1" fill="#a90000">
<text x="75.7" y="79.8">6</text>
<text x="93.5" y="79.8">2</text>
</g>
</svg>
